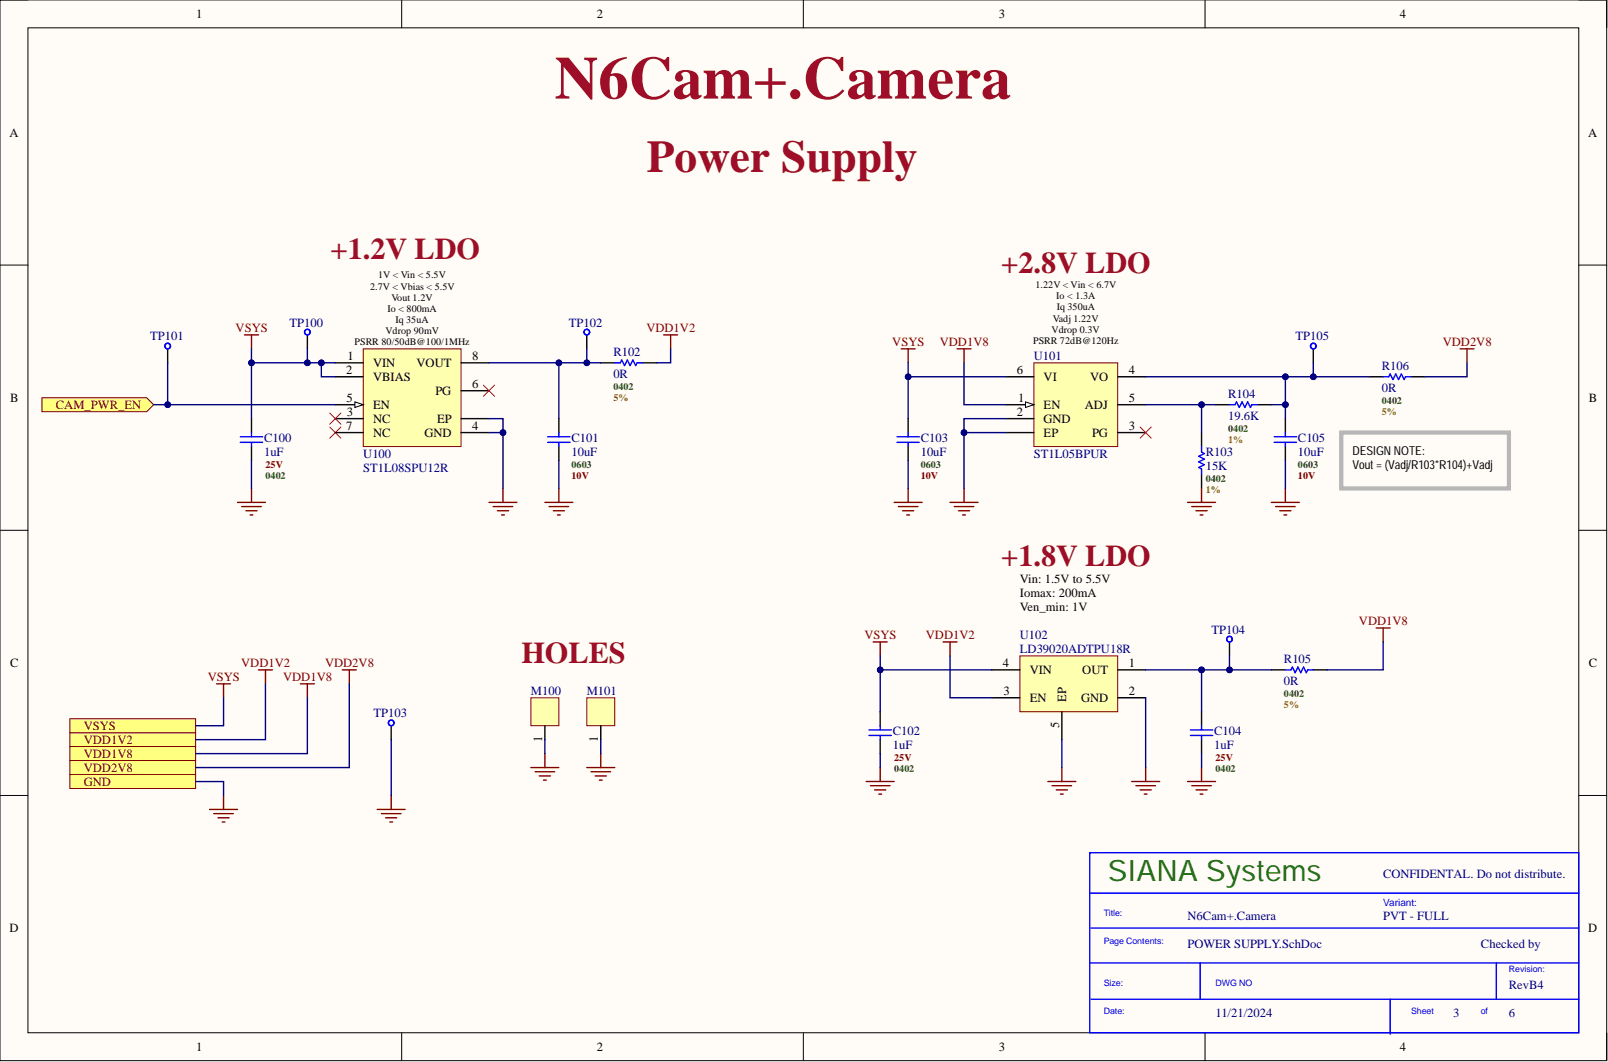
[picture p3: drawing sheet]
<svg xmlns="http://www.w3.org/2000/svg" width="292mm" height="193mm" viewBox="0 0 292 193" stroke-linecap="round" stroke-linejoin="round" font-family="sans-serif">
<path d="M0 0h291.9v192.7h-291.9z" fill-rule="evenodd" fill="#fffcf8"/>
<path d="M0 0h291.9v192.7h-291.9z" fill="none" stroke="#000" stroke-width=".18"/>
<path d="M5.1 5.1h281.7v182.6h-281.7z" fill-rule="evenodd" fill="#fffcf8"/>
<g fill="none" stroke="#000" stroke-width=".18">
<path d="M0 0h5.1M73 0v5.1M145.9 0v5.1M218.9 0v5.1M286.8 0h5.1v5.1M5.1 5.1h281.7v182.6h-281.7zM0 48.2h5.1M286.8 48.2h5.1M0 96.4h5.1M286.8 96.4h5.1M0 144.5h5.1M286.8 144.5h5.1"/>
<path d="M73 187.7v5M145.9 187.7v5M218.9 187.7v5M291.9 187.7v5"/>
</g>
<path d="M43.7 79.4h4M45.7 78.6v.8M43.7 80.4h4M45.7 80.4v.7M198 154.9h88.8v32.8h-88.8zM198 162.3h88.8M198 175h88.8M198.2 168.6h88.6M218 175v6.6M271.8 175v6.6M198.2 181.6h88.6M252.5 181.6v6.3" fill="none" stroke="#00f" stroke-width=".25"/>
<path d="M45.7 76.1v2.5M45.7 81.1v2.6" fill="none" stroke="#000" stroke-width=".25"/>
<path d="M185.3 119.2h17.7v10.1h-17.7z" fill-rule="evenodd" fill="#ffffb0"/>
<path d="M185.3 119.2h17.7v10.1h-17.7z" fill="none" stroke="#800000" stroke-width=".18"/>
<path d="M180.2 121.7h5.1M180.2 126.8h5.1M192.9 129.3v5.1M203 121.7h5.1M203 126.8h5.1" fill="none" stroke="#000" stroke-width=".25"/>
<path d="M120.6 60.9h2.5M121.8 60.9v2.5M250 114.1h2.5M251.3 114.1v2.5" fill="none" stroke="#800000" stroke-width=".25"/>
<path d="M96.4 126.8h5.1v5.1h-5.1z" fill-rule="evenodd" fill="#ffffb0"/>
<path d="M96.4 126.8h5.1v5.1h-5.1z" fill="none" stroke="#800000" stroke-width=".18"/>
<path d="M99 131.9v2.5" fill="none" stroke="#000" stroke-width=".25"/>
<path d="M106.6 126.8h5.1v5.1h-5.1z" fill-rule="evenodd" fill="#ffffb0"/>
<path d="M106.6 126.8h5.1v5.1h-5.1z" fill="none" stroke="#800000" stroke-width=".18"/>
<g fill="none" stroke="#000" stroke-width=".25">
<path d="M55.8 60.9v2.5M106.6 60.9v2.5M109.1 65.9h2.6M116.7 65.9h2.6M218.3 78.6v2.5M220.8 73.5h2.5M228.4 73.5h2.6M238.6 63.4v2.5M248.7 68.5h2.6M256.3 68.5h2.6M218.3 86.2v2.5M223.3 116.6v2.6"/>
<path d="M109.1 131.9v2.5M159.9 129.3v2.6M159.9 134.4v2.5M218.3 129.3v2.6M218.3 134.4v2.5M231 121.7h2.5M238.6 121.7h2.5"/>
</g>
<path d="M59.9 77.6l2 2M61.9 77.6l-2 2" fill="none" stroke="#f00" stroke-width=".18"/>
<g fill="none" stroke="#00f" stroke-width=".25">
<path d="M111.7 65.9h1l.2-.5 .5 1 .6-1 .5 1 .5-1 .5 1 .2-.5h1M223.3 73.5h1.1l.2-.5 .5 1 .5-1 .5 1 .5-1 .5 1 .3-.5h1M251.3 68.5h1l.2-.5 .5 1 .5-1 .6 1 .5-1 .5 1 .2-.5h1M218.3 81.1v1.1l.5 .2-1 .5 1 .5-1 .5 1 .5-1 .5 .5 .3v1M157.9 132.6h4M157.9 133.6h4M159.9 131.9v.7M159.9 133.6v.8M216.2 132.6h4.1M216.2 133.6h4.1M218.3 131.9v.7M218.3 133.6v.8"/>
<path d="M233.5 121.7h1l.3-.5 .5 1 .5-1 .5 1 .5-1 .5 1 .3-.5h1"/>
<circle cx="55.8" cy="60.3" r=".51"/>
<circle cx="106.6" cy="60.3" r=".51"/>
<circle cx="238.6" cy="62.9" r=".51"/>
<circle cx="223.3" cy="116.1" r=".51"/>
</g>
<g fill="none" stroke="#800000" stroke-width=".25">
<path d="M44.4 60.9h2.6M45.7 60.9v2.5M163.7 63.4h2.5M165 63.4v2.5M265.2 63.4h2.6M266.5 63.4v2.5M43.1 91.3h5.1M43.9 92h3.6M44.7 92.8h2M45.4 93.6h.5M45.7 88.7v2.6M162.4 91.3h5.1"/>
<path d="M163.2 92h3.5M164 92.8h2M164.7 93.6h.5M165 88.7v2.6M215.7 91.3h5.1M216.5 92h3.5M217.3 92.8h2M218 93.6h.5M218.3 88.7v2.6M231 91.3h5M231.7 92h3.6M232.5 92.8h2"/>
<path d="M233.2 93.6h.5M233.5 88.7v2.6M158.6 116.6h2.6M159.9 116.6v2.6M39.3 124.3h2.6M40.6 124.3v2.5M96.4 139.5h5.1M99 136.9v2.6M106.6 139.5h5.1M109.1 136.9v2.6M159.9 139.5v2.5M192.9 139.5v2.5"/>
<path d="M208.1 139.5v2.5M218.3 139.5v2.5M97.2 140.2h3.6M98 141h2M98.7 141.8h.5M107.4 140.2h3.5M108.1 141h2M108.9 141.8h.5M157.4 142h5M158.1 142.8h3.6M158.9 143.5h2M159.6 144.3h.5"/>
<path d="M190.3 142h5.1M191.1 142.8h3.6M191.9 143.5h2M192.6 144.3h.5M205.6 142h5.1M206.3 142.8h3.6M207.1 143.5h2M207.9 144.3h.5M215.7 142h5.1M216.5 142.8h3.5M217.3 143.5h2M218 144.3h.5"/>
</g>
<path d="M12.7 133.1h22.8v2.6h-22.8z" fill-rule="evenodd" fill="#ffff80"/>
<path d="M12.7 133.1h22.8v2.6h-22.8z" fill="none" stroke="#800000" stroke-width=".18"/>
<path d="M12.7 130.6h22.8v2.5h-22.8z" fill-rule="evenodd" fill="#ffff80"/>
<path d="M12.7 130.6h22.8v2.5h-22.8z" fill="none" stroke="#800000" stroke-width=".18"/>
<path d="M12.7 140.7h22.8v2.6h-22.8z" fill-rule="evenodd" fill="#ffff80"/>
<path d="M12.7 140.7h22.8v2.6h-22.8z" fill="none" stroke="#800000" stroke-width=".18"/>
<path d="M47 121.7h2.5M48.2 121.7v2.6M54.6 124.3h2.5M55.8 124.3v2.5M62.2 121.7h2.5M63.4 121.7v2.6M38.1 147.1h5M38.8 147.8h3.6M39.6 148.6h2M40.4 149.4h.5M40.6 144.5v2.6" fill="none" stroke="#800000" stroke-width=".25"/>
<path d="M12.7 135.7h22.8v2.5h-22.8z" fill-rule="evenodd" fill="#ffff80"/>
<path d="M12.7 135.7h22.8v2.5h-22.8z" fill="none" stroke="#800000" stroke-width=".18"/>
<path d="M12.7 138.2h22.8v2.5h-22.8z" fill-rule="evenodd" fill="#ffff80"/>
<path d="M12.7 138.2h22.8v2.5h-22.8z" fill="none" stroke="#800000" stroke-width=".18"/>
<path d="M173.9 63.4h2.5M175.1 63.4v2.5M171.3 116.6h2.6M172.6 116.6v2.6M68.5 147.1h5.1M69.3 147.8h3.5M70 148.6h2.1M70.8 149.4h.5M71.1 144.5v2.6" fill="none" stroke="#800000" stroke-width=".25"/>
<path d="M71.1 131.9v2.5" fill="none" stroke="#000" stroke-width=".25"/>
<circle cx="71.1" cy="131.4" r=".51" fill="none" stroke="#00f" stroke-width=".25"/>
<path d="M7.6 72.3h19l1.3 1.2-1.3 1.3h-19z" fill-rule="evenodd" fill="#ffff80"/>
<path d="M7.6 72.3h19l1.3 1.2-1.3 1.3h-19z" fill="none" stroke="#800000" stroke-width=".18"/>
<path d="M30.5 63.4v2.5" fill="none" stroke="#000" stroke-width=".25"/>
<circle cx="30.5" cy="62.9" r=".51" fill="none" stroke="#00f" stroke-width=".25"/>
<path d="M66 63.4h17.8v17.7h-17.8z" fill-rule="evenodd" fill="#ffffb0"/>
<path d="M66 63.4h17.8v17.7h-17.8z" fill="none" stroke="#800000" stroke-width=".18"/>
<path d="M60.9 65.9h5.1M60.9 68.5h5.1M60.9 76.1h5.1M60.9 73.5h5.1M83.8 78.6h5" fill="none" stroke="#000" stroke-width=".25"/>
<path d="M64.5 73l1.5 .5-1.5 .5z" fill="#f8fcff"/>
<path d="M64.5 73l1.5 .5-1.5 .5z" fill="none" stroke="#000" stroke-width=".18"/>
<path d="M60.9 78.6h5.1M83.8 71h5M83.8 65.9h5M83.8 76.1h5M101.5 76.1v2.5M101.5 81.1v2.6" fill="none" stroke="#000" stroke-width=".25"/>
<path d="M99.5 79.4h4M101.5 78.6v.8M99.5 80.4h4M101.5 80.4v.7" fill="none" stroke="#00f" stroke-width=".25"/>
<path d="M59.9 75.1l2 2M61.9 75.1l-2 2M87.8 70l2 2M89.8 70l-2 2" fill="none" stroke="#f00" stroke-width=".18"/>
<path d="M88.8 91.3h5.1M89.6 92h3.5M90.4 92.8h2M91.1 93.6h.5M91.4 88.7v2.6M99 91.3h5.1M99.7 92h3.6M100.5 92.8h2M101.3 93.6h.5M101.5 88.7v2.6" fill="none" stroke="#800000" stroke-width=".25"/>
<path d="M187.8 65.9h15.2v15.2h-15.2z" fill-rule="evenodd" fill="#ffffb0"/>
<path d="M187.8 65.9h15.2v15.2h-15.2z" fill="none" stroke="#800000" stroke-width=".18"/>
<path d="M182.7 73.5h5.1" fill="none" stroke="#000" stroke-width=".25"/>
<path d="M186.3 73l1.5 .5-1.5 .5z" fill="#f8fcff"/>
<path d="M186.3 73l1.5 .5-1.5 .5z" fill="none" stroke="#000" stroke-width=".18"/>
<path d="M165 76.1v2.5M182.7 76.1h5.1M182.7 78.6h5.1M182.7 68.5h5.1M203 78.6h5.1M203 68.5h5.1M203 73.5h5.1M233.5 76.1v2.5M165 81.1v2.6M233.5 81.1v2.6" fill="none" stroke="#000" stroke-width=".25"/>
<path d="M172.6 91.3h5.1M173.3 92h3.6M174.1 92.8h2M174.9 93.6h.5M175.1 88.7v2.6" fill="none" stroke="#800000" stroke-width=".25"/>
<path d="M162.9 79.4h4.1M165 78.6v.8M231.5 79.4h4M233.5 78.6v.8M162.9 80.4h4.1M165 80.4v.7M231.5 80.4h4M233.5 80.4v.7" fill="none" stroke="#00f" stroke-width=".25"/>
<path d="M45.7 63.4v2.5h15.2" fill="none" stroke="#000080" stroke-width=".25"/>
<circle cx="58.4" cy="65.9" r=".51" fill="#000080"/>
<circle cx="58.4" cy="65.9" r=".51" fill="none" stroke="#000080" stroke-width=".18"/>
<circle cx="55.8" cy="65.9" r=".51" fill="#000080"/>
<circle cx="55.8" cy="65.9" r=".51" fill="none" stroke="#000080" stroke-width=".18"/>
<circle cx="45.7" cy="65.9" r=".51" fill="#000080"/>
<circle cx="45.7" cy="65.9" r=".51" fill="none" stroke="#000080" stroke-width=".18"/>
<path d="M45.7 65.9v10.2M251.3 116.6v5.1h-10.2M159.9 136.9v2.6" fill="none" stroke="#000080" stroke-width=".25"/>
<circle cx="45.7" cy="65.9" r=".51" fill="#000080"/>
<circle cx="45.7" cy="65.9" r=".51" fill="none" stroke="#000080" stroke-width=".18"/>
<path d="M27.9 73.5h33" fill="none" stroke="#000080" stroke-width=".25"/>
<circle cx="30.5" cy="73.5" r=".51" fill="#000080"/>
<circle cx="30.5" cy="73.5" r=".51" fill="none" stroke="#000080" stroke-width=".18"/>
<path d="M121.8 63.4v2.5h-2.5M99 134.4v2.5M109.1 134.4v2.5M159.9 121.7h20.3M192.9 134.4v5.1M208.1 126.8v12.7" fill="none" stroke="#000080" stroke-width=".25"/>
<circle cx="159.9" cy="121.7" r=".51" fill="#000080"/>
<circle cx="159.9" cy="121.7" r=".51" fill="none" stroke="#000080" stroke-width=".18"/>
<path d="M218.3 121.7v7.6M218.3 136.9v2.6" fill="none" stroke="#000080" stroke-width=".25"/>
<circle cx="218.3" cy="121.7" r=".51" fill="#000080"/>
<circle cx="218.3" cy="121.7" r=".51" fill="none" stroke="#000080" stroke-width=".18"/>
<path d="M55.8 63.4v2.5" fill="none" stroke="#000080" stroke-width=".25"/>
<circle cx="55.8" cy="65.9" r=".51" fill="#000080"/>
<circle cx="55.8" cy="65.9" r=".51" fill="none" stroke="#000080" stroke-width=".18"/>
<path d="M106.6 63.4v2.5" fill="none" stroke="#000080" stroke-width=".25"/>
<circle cx="106.6" cy="65.9" r=".51" fill="#000080"/>
<circle cx="106.6" cy="65.9" r=".51" fill="none" stroke="#000080" stroke-width=".18"/>
<path d="M223.3 119.2v2.5" fill="none" stroke="#000080" stroke-width=".25"/>
<circle cx="223.3" cy="121.7" r=".51" fill="#000080"/>
<circle cx="223.3" cy="121.7" r=".51" fill="none" stroke="#000080" stroke-width=".18"/>
<path d="M208.1 73.5h10.2v5.1M233.5 83.7v5" fill="none" stroke="#000080" stroke-width=".25"/>
<circle cx="218.3" cy="73.5" r=".51" fill="#000080"/>
<circle cx="218.3" cy="73.5" r=".51" fill="none" stroke="#000080" stroke-width=".18"/>
<path d="M233.5 68.5v5h-2.5" fill="none" stroke="#000080" stroke-width=".25"/>
<circle cx="233.5" cy="73.5" r=".51" fill="#000080"/>
<circle cx="233.5" cy="73.5" r=".51" fill="none" stroke="#000080" stroke-width=".18"/>
<circle cx="233.5" cy="68.5" r=".51" fill="#000080"/>
<circle cx="233.5" cy="68.5" r=".51" fill="none" stroke="#000080" stroke-width=".18"/>
<path d="M165 68.5v7.6" fill="none" stroke="#000080" stroke-width=".25"/>
<circle cx="165" cy="68.5" r=".51" fill="#000080"/>
<circle cx="165" cy="68.5" r=".51" fill="none" stroke="#000080" stroke-width=".18"/>
<path d="M233.5 73.5v2.6" fill="none" stroke="#000080" stroke-width=".25"/>
<circle cx="233.5" cy="73.5" r=".51" fill="#000080"/>
<circle cx="233.5" cy="73.5" r=".51" fill="none" stroke="#000080" stroke-width=".18"/>
<path d="M238.6 65.9v2.6M266.5 65.9v2.6h-7.6M165 83.7v5" fill="none" stroke="#000080" stroke-width=".25"/>
<circle cx="238.6" cy="68.5" r=".51" fill="#000080"/>
<circle cx="238.6" cy="68.5" r=".51" fill="none" stroke="#000080" stroke-width=".18"/>
<path d="M165 65.9v2.6h17.7" fill="none" stroke="#000080" stroke-width=".25"/>
<circle cx="165" cy="68.5" r=".51" fill="#000080"/>
<circle cx="165" cy="68.5" r=".51" fill="none" stroke="#000080" stroke-width=".18"/>
<path d="M208.1 68.5h40.6" fill="none" stroke="#000080" stroke-width=".25"/>
<circle cx="233.5" cy="68.5" r=".51" fill="#000080"/>
<circle cx="233.5" cy="68.5" r=".51" fill="none" stroke="#000080" stroke-width=".18"/>
<circle cx="238.6" cy="68.5" r=".51" fill="#000080"/>
<circle cx="238.6" cy="68.5" r=".51" fill="none" stroke="#000080" stroke-width=".18"/>
<path d="M208.1 121.7h22.9" fill="none" stroke="#000080" stroke-width=".25"/>
<circle cx="218.3" cy="121.7" r=".51" fill="#000080"/>
<circle cx="218.3" cy="121.7" r=".51" fill="none" stroke="#000080" stroke-width=".18"/>
<circle cx="223.3" cy="121.7" r=".51" fill="#000080"/>
<circle cx="223.3" cy="121.7" r=".51" fill="none" stroke="#000080" stroke-width=".18"/>
<path d="M159.9 119.2v10.1" fill="none" stroke="#000080" stroke-width=".25"/>
<circle cx="159.9" cy="121.7" r=".51" fill="#000080"/>
<circle cx="159.9" cy="121.7" r=".51" fill="none" stroke="#000080" stroke-width=".18"/>
<path d="M218.3 73.5h2.5" fill="none" stroke="#000080" stroke-width=".25"/>
<circle cx="218.3" cy="73.5" r=".51" fill="#000080"/>
<circle cx="218.3" cy="73.5" r=".51" fill="none" stroke="#000080" stroke-width=".18"/>
<path d="M30.5 65.9v7.6M175.1 65.9v7.6h7.6M45.7 83.7v5M172.6 119.2v7.6h7.6M40.6 126.8v5.1h-5.1M48.2 124.3v10.1h-12.7M55.8 126.8v10.1h-20.3M63.4 124.3v15.2h-27.9M71.1 134.4v10.1M35.5 142h5.1v2.5" fill="none" stroke="#000080" stroke-width=".25"/>
<circle cx="30.5" cy="73.5" r=".51" fill="#000080"/>
<circle cx="30.5" cy="73.5" r=".51" fill="none" stroke="#000080" stroke-width=".18"/>
<path d="M88.8 78.6h2.6v10.1" fill="none" stroke="#000080" stroke-width=".25"/>
<circle cx="91.4" cy="78.6" r=".51" fill="#000080"/>
<circle cx="91.4" cy="78.6" r=".51" fill="none" stroke="#000080" stroke-width=".18"/>
<path d="M88.8 76.1h2.6v2.5" fill="none" stroke="#000080" stroke-width=".25"/>
<circle cx="91.4" cy="78.6" r=".51" fill="#000080"/>
<circle cx="91.4" cy="78.6" r=".51" fill="none" stroke="#000080" stroke-width=".18"/>
<path d="M88.8 65.9h20.3M101.5 83.7v5" fill="none" stroke="#000080" stroke-width=".25"/>
<circle cx="101.5" cy="65.9" r=".51" fill="#000080"/>
<circle cx="101.5" cy="65.9" r=".51" fill="none" stroke="#000080" stroke-width=".18"/>
<circle cx="106.6" cy="65.9" r=".51" fill="#000080"/>
<circle cx="106.6" cy="65.9" r=".51" fill="none" stroke="#000080" stroke-width=".18"/>
<path d="M101.5 65.9v10.2" fill="none" stroke="#000080" stroke-width=".25"/>
<circle cx="101.5" cy="65.9" r=".51" fill="#000080"/>
<circle cx="101.5" cy="65.9" r=".51" fill="none" stroke="#000080" stroke-width=".18"/>
<path d="M58.4 65.9v2.6h2.5" fill="none" stroke="#000080" stroke-width=".25"/>
<circle cx="58.4" cy="65.9" r=".51" fill="#000080"/>
<circle cx="58.4" cy="65.9" r=".51" fill="none" stroke="#000080" stroke-width=".18"/>
<path d="M182.7 78.6h-7.6v10.1" fill="none" stroke="#000080" stroke-width=".25"/>
<circle cx="175.1" cy="78.6" r=".51" fill="#000080"/>
<circle cx="175.1" cy="78.6" r=".51" fill="none" stroke="#000080" stroke-width=".18"/>
<path d="M182.7 76.1h-7.6v2.5" fill="none" stroke="#000080" stroke-width=".25"/>
<circle cx="175.1" cy="78.6" r=".51" fill="#000080"/>
<circle cx="175.1" cy="78.6" r=".51" fill="none" stroke="#000080" stroke-width=".18"/>
<path d="M207.1 77.6l2 2M209.1 77.6l-2 2" fill="none" stroke="#f00" stroke-width=".18"/>
<path d="M243.6 78.6h30.5v10.1h-30.5z" fill="none" stroke="#b7b7b7" stroke-width=".76"/>
<text font-size="11" fill="#9e0e29" x="100.8" y="17.9">N6Cam+.Camera</text>
<text font-size="8.2" fill="#9e0e29" x="117.5" y="31.2">Power Supply</text>
<g font-size="5.5" fill="#9e0e29">
<text x="60.1" y="47">+1.2V LDO</text>
<text x="181.9" y="49.5">+2.8V LDO</text>
<text x="181.9" y="102.8">+1.8V LDO</text>
<text x="94.7" y="120.5">HOLES</text>
</g>
<text font-size="5.4" fill="#008000" x="201.3" y="160.1">SIANA Systems</text>
<g font-size="2.3">
<text x="35.6" y="3.3">1</text>
<text x="108.4" y="3.3">2</text>
<text x="181.5" y="3.3">3</text>
<text x="254.3" y="3.3">4</text>
<text x="1.7" y="24.8">A</text>
<text x="288.5" y="24.8">A</text>
<text x="63.1" y="65.4">1</text>
<text x="85.8" y="65.4">8</text>
<text x="62.9" y="68">2</text>
<text x="67.8" y="66.7">VIN</text>
<text x="67.8" y="69.2">VBIAS</text>
<text x="75.7" y="66.7">VOUT</text>
<text x="79.1" y="71.8">PG</text>
<text x="85.8" y="70.5">6</text>
<text x="184.7" y="68">6</text>
<text x="189.6" y="69.2">VI</text>
<text x="198" y="69.2">VO</text>
<text x="205.1" y="68">4</text>
<text x="1.8" y="73">B</text>
<text x="62.9" y="73">5</text>
<text x="63" y="75.6">3</text>
<text x="67.8" y="76.8">NC</text>
<text x="67.8" y="74.3">EN</text>
<text x="79.4" y="76.8">EP</text>
<text x="184.7" y="75.6">2</text>
<text x="184.9" y="73">1</text>
<text x="189.6" y="74.3">EN</text>
<text x="189.6" y="76.8">GND</text>
<text x="197.1" y="74.3">ADJ</text>
<text x="205.1" y="73">5</text>
<text x="288.6" y="73">B</text>
<text x="62.9" y="78.1">7</text>
<text x="67.8" y="79.4">NC</text>
<text x="77.1" y="79.4">GND</text>
<text x="85.8" y="78.1">4</text>
<text x="189.6" y="79.4">EP</text>
<text x="198.4" y="79.4">PG</text>
<text x="205.1" y="78.1">3</text>
<text x="185.3" y="106">Vin: 1.5V to 5.5V</text>
<text x="185.3" y="108.5">Iomax: 200mA</text>
<text x="185.3" y="111.1">Ven_min: 1V</text>
<text x="1.8" y="121.2">C</text>
<text x="182.2" y="121.2">4</text>
<text x="187" y="122.5">VIN</text>
<text x="196.6" y="122.5">OUT</text>
<text x="205.1" y="121.2">1</text>
<text x="288.6" y="121.2">C</text>
<text x="182.3" y="126.3">3</text>
<text x="187" y="127.6">EN</text>
<text x="193.6" y="127.6" transform="rotate(-90 193.6 127.6)">EP</text>
<text x="196.4" y="127.6">GND</text>
<text x="205.1" y="126.3">2</text>
<text x="98.5" y="134.7" transform="rotate(-90 98.5 134.7)">1</text>
<text x="108.6" y="134.7" transform="rotate(-90 108.6 134.7)">1</text>
<text x="192.4" y="132.4" transform="rotate(-90 192.4 132.4)">5</text>
<text x="1.7" y="169.4">D</text>
<text x="288.5" y="169.4">D</text>
<text x="35.6" y="191">1</text>
<text x="108.4" y="191">2</text>
<text x="181.5" y="191">3</text>
<text x="254.3" y="191">4</text>
</g>
<g font-size="2.3" fill="#000080">
<text x="52.6" y="59.3">TP100</text>
<text x="103.3" y="59.3">TP102</text>
<text x="27.3" y="61.9">TP101</text>
<text x="111.4" y="64.7">R102</text>
<text x="187.8" y="65.4">U101</text>
<text x="235.4" y="61.9">TP105</text>
<text x="111.4" y="68.7">0R</text>
<text x="251" y="67.2">R106</text>
<text x="251" y="71.2">0R</text>
<text x="223.1" y="72.3">R104</text>
<text x="223.1" y="76.3">19.6K</text>
<text x="48" y="82.9">1uF</text>
<text x="48" y="80.4">C100</text>
<text x="66" y="83.2">U100</text>
<text x="103.8" y="80.4">C101</text>
<text x="103.8" y="82.9">10uF</text>
<text x="167.3" y="80.4">C103</text>
<text x="167.3" y="82.9">10uF</text>
<text x="187.8" y="83.2">ST1L05BPUR</text>
<text x="219" y="82.9">R103</text>
<text x="235.8" y="80.4">C105</text>
<text x="235.8" y="82.9">10uF</text>
<text x="66" y="85.7">ST1L08SPU12R</text>
<text x="219" y="85.5">15K</text>
<text x="185.3" y="116.1">U102</text>
<text x="185.3" y="118.7">LD39020ADTPU18R</text>
<text x="220.1" y="115.1">TP104</text>
<text x="233.2" y="120.4">R105</text>
<text x="233.2" y="124.5">0R</text>
<text x="67.8" y="130.3">TP103</text>
<text x="96.4" y="126.3">M100</text>
<text x="106.6" y="126.3">M101</text>
<text x="162.2" y="136.2">1uF</text>
<text x="162.2" y="133.6">C102</text>
<text x="220.5" y="136.2">1uF</text>
<text x="220.5" y="133.6">C104</text>
<text x="251.3" y="159.5">CONFIDENTAL. Do not distribute.</text>
<text x="215.7" y="167.1">N6Cam+.Camera</text>
<text x="251.3" y="167.1">PVT - FULL</text>
<text x="215.7" y="172.2">POWER SUPPLY.SchDoc</text>
<text x="269" y="172.2">Checked by</text>
<text x="274.1" y="179.8">RevB4</text>
<text x="220.8" y="184.9">11/21/2024</text>
<text x="263.9" y="184.9">3</text>
<text x="274.1" y="184.9">6</text>
</g>
<g font-size="2.3" fill="#800000">
<text x="42.8" y="60.3">VSYS</text>
<text x="117.4" y="60.3">VDD1V2</text>
<text x="162.1" y="62.9">VSYS</text>
<text x="170.7" y="62.9">VDD1V8</text>
<text x="262.1" y="62.9">VDD2V8</text>
<text x="10.2" y="74.3">CAM_PWR_EN</text>
<text x="246.9" y="113.6">VDD1V8</text>
<text x="157" y="116.1">VSYS</text>
<text x="168.2" y="116.1">VDD1V2</text>
<text x="37.7" y="123.7">VSYS</text>
<text x="43.8" y="121.2">VDD1V2</text>
<text x="51.4" y="123.7">VDD1V8</text>
<text x="59.1" y="121.2">VDD2V8</text>
<text x="15.2" y="135.2">VDD1V2</text>
<text x="15.2" y="132.6">VSYS</text>
<text x="15.2" y="137.7">VDD1V8</text>
<text x="15.2" y="142.8">GND</text>
<text x="15.2" y="140.2">VDD2V8</text>
</g>
<g font-size="2.2">
<text x="245.7" y="82.7">DESIGN NOTE:</text>
<text x="245.7" y="85.2">Vout = (Vadj/R103*R104)+Vadj</text>
</g>
<g font-size="1.8">
<text x="67.2" y="52.6">2.7V &lt; Vbias &lt; 5.5V</text>
<text x="68.7" y="50.6">1V &lt; Vin &lt; 5.5V</text>
<text x="188.1" y="52.4">1.22V &lt; Vin &lt; 6.7V</text>
<text x="70.4" y="56.7">Io &lt; 800mA</text>
<text x="71.1" y="54.6">Vout 1.2V</text>
<text x="71.8" y="58.7">Iq 35uA</text>
<text x="191.2" y="58.4">Vadj1.22V</text>
<text x="191.9" y="54.4">Io &lt; 1.3A</text>
<text x="192" y="56.4">Iq 350uA</text>
<text x="64.4" y="62.8">PSRR 80/50dB@100/1MHz</text>
<text x="70" y="60.7">Vdrop 90mV</text>
<text x="187.7" y="62.5">PSRR 72dB@120Hz</text>
<text x="191" y="60.5">Vdrop 0.3V</text>
</g>
<g font-size="1.8" fill="#274e13">
<text x="111.4" y="70.9">0402</text>
<text x="251" y="73.4">0402</text>
<text x="223.1" y="78.5">0402</text>
<text x="48.2" y="87.1">0402</text>
<text x="103.8" y="85.1">0603</text>
<text x="167.3" y="85.1">0603</text>
<text x="219" y="87.6">0402</text>
<text x="235.8" y="85.1">0603</text>
<text x="233.2" y="126.7">0402</text>
<text x="162.4" y="140.4">0402</text>
<text x="220.8" y="140.4">0402</text>
</g>
<g font-size="1.8" fill="#7f6000">
<text x="111.4" y="72.9">5%</text>
<text x="251" y="75.4">5%</text>
<text x="223.1" y="80.5">1%</text>
<text x="219" y="89.6">1%</text>
<text x="233.2" y="128.7">5%</text>
</g>
<g font-size="1.8" fill="#600">
<text x="48.2" y="85.1">25V</text>
<text x="103.8" y="87.1">10V</text>
<text x="167.3" y="87.1">10V</text>
<text x="235.8" y="87.1">10V</text>
<text x="162.4" y="138.3">25V</text>
<text x="220.8" y="138.3">25V</text>
</g>
<text font-size="1.8" fill="#00f" x="251.3" y="164.7">Variant:</text>
<g font-size="1.6" fill="#00f">
<text x="200.5" y="166.5">Title:</text>
<text x="200.5" y="171.6">Page Contents:</text>
<text x="200.5" y="179.2">Size:</text>
<text x="220.8" y="179.2">DWG NO</text>
<text x="274.1" y="176.7">Revision:</text>
<text x="200.5" y="184.3">Date:</text>
<text x="256.3" y="184.3">Sheet</text>
<text x="269" y="184.3">of</text>
</g>
</svg>
